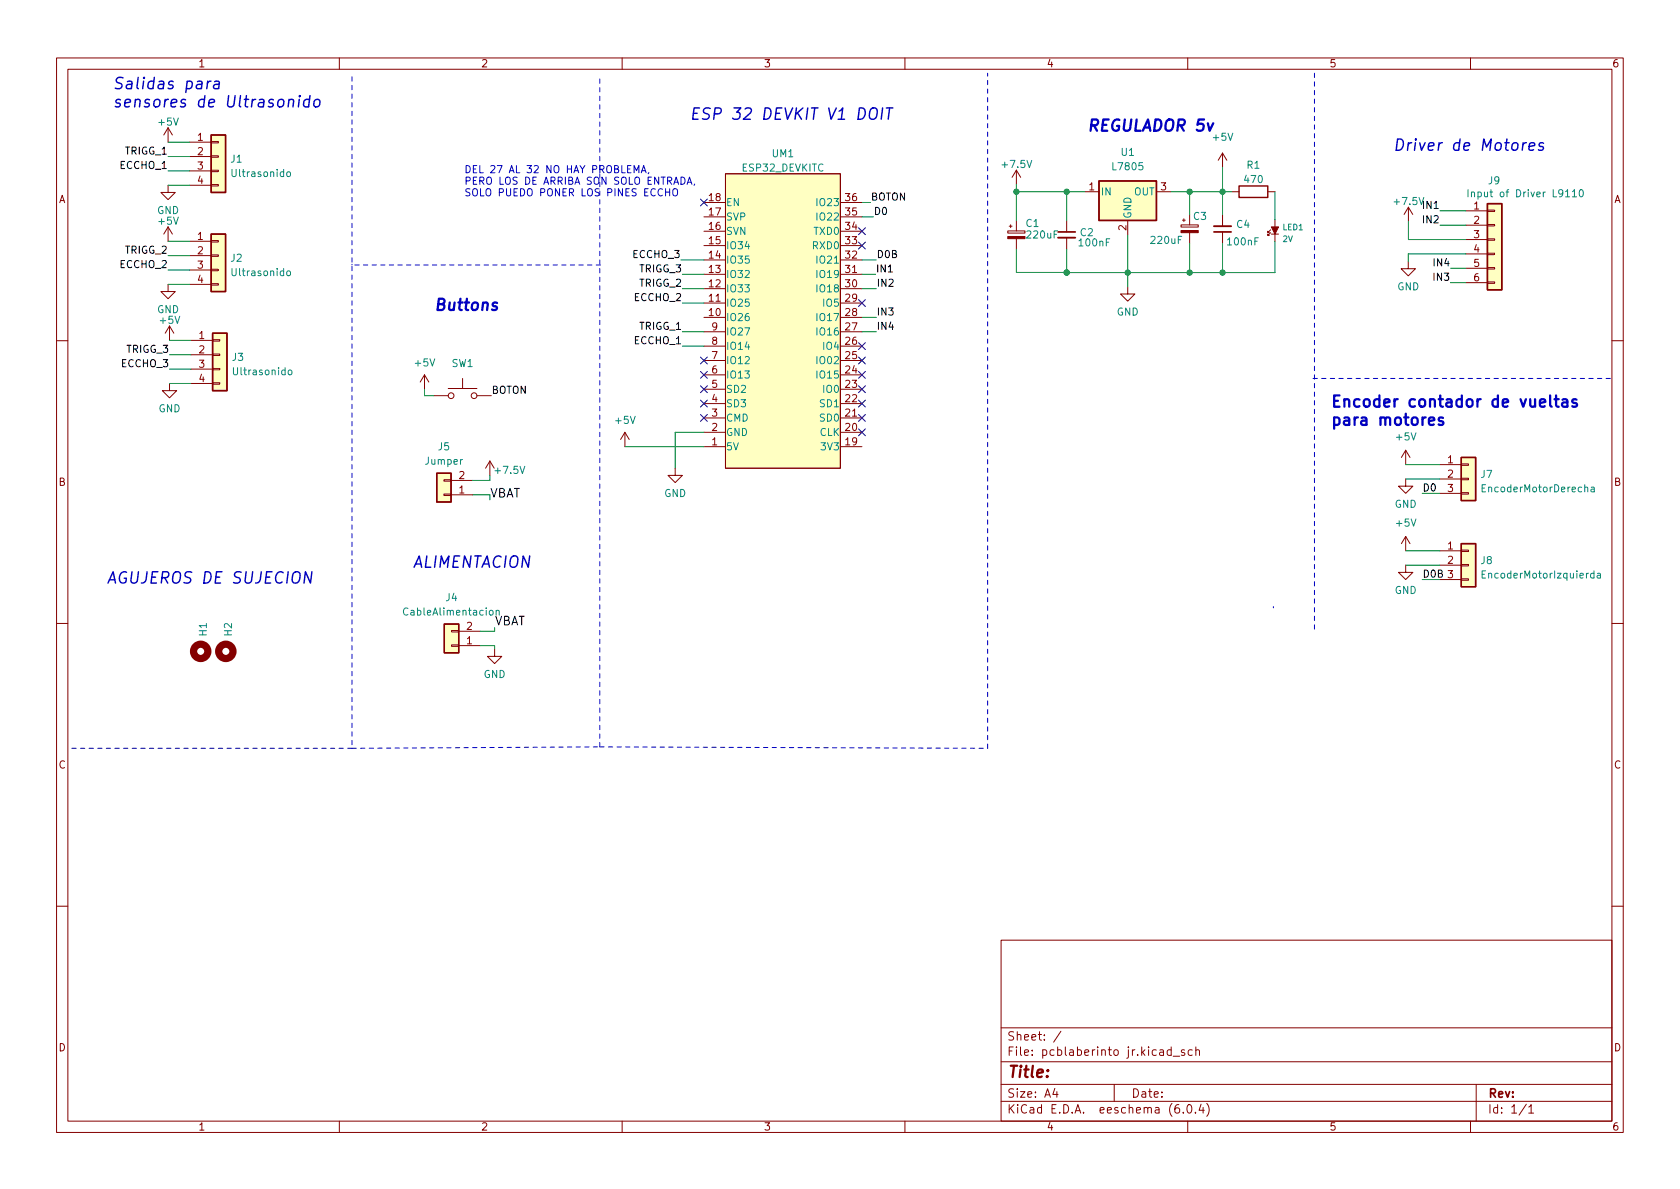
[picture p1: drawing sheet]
<svg xmlns="http://www.w3.org/2000/svg" width="297mm" height="210mm" viewBox="0 0 297 210" stroke-linecap="round" stroke-linejoin="round" font-family="sans-serif">
<g fill="none" stroke="#840000" stroke-width=".18">
<path d="M10 10.2h277v190.1h-277zM12 12.2h273v186.1h-273zM60 10.2v2M110 10.2v2M160 10.2v2M210 10.2v2M260 10.2v2M29.7 32.8v1.2h1.3l-1.3 1.3-1.3-1.3h1.3M29.7 22.6v2.5M29.7 22.6l-.7 1.3M29.7 22.6l.8 1.3M33.5 25.1h3.8"/>
<path d="M33.5 27.7h3.8M33.5 30.2h3.8M33.5 32.8h3.8M37.3 32.6h1.3v.3h-1.3zM37.3 30.1h1.3v.2h-1.3zM37.3 27.6h1.3v.2h-1.3zM37.3 25h1.3v.3h-1.3zM124.5 38.3h3.8M124.5 35.8h3.8M128.3 30.7h20.3v52.1h-20.3zM148.6 38.3h3.8M148.6 35.8h3.8"/>
<path d="M178.4 40h.5M178.7 39.7v.6M179.7 30.1l-.8 1.3M179.7 30.1v2.5M179.7 39v1.8M179.7 30.1l.8 1.3M188.6 39v2M191.8 33.9h2.5M199.4 39v2.5M204.5 33.9h2.5M208.8 39.8h3.1v.4h-3.1zM209.1 38.9h.5"/>
<path d="M209.3 38.7v.5M210.3 37.9v1.9M216.2 27.1v2.5M216.2 38v2M216.2 27.1l-.8 1.2M216.2 27.1l.7 1.2M217.8 33.9h1.3M224.2 33.9h1.2M225.4 38.9v1.2M249 36.6l-.7 1.3M249 36.6v2.6M249 36.6l.8 1.3"/>
<path d="M259.2 37.3h3.8M259.2 39.8h3.8M263 39.7h1.3v.2h-1.3zM263 37.2h1.3v.2h-1.3zM29.7 50.3v1.3h1.3l-1.3 1.2-1.3-1.2h1.3M29.7 40.1l-.7 1.3M29.7 40.1v2.6M29.7 40.1l.8 1.3M30 57.7l-.8 1.2M30 57.7v2.5M30 57.7l.7 1.2M33.5 42.7h3.8"/>
<path d="M33.5 45.2h3.8M33.5 47.7h3.8M33.5 50.3h3.8M37.3 50.2h1.3v.2h-1.3zM37.3 47.6h1.3v.3h-1.3zM37.3 45.1h1.3v.2h-1.3zM37.3 42.5h1.3v.3h-1.3zM124.5 56.1h3.8M124.5 53.6h3.8M124.5 51h3.8M124.5 48.5h3.8M124.5 46h3.8"/>
<path d="M124.5 43.4h3.8M124.5 40.9h3.8M124.5 58.7h3.8M148.6 56.1h3.8M148.6 53.6h3.8M148.6 51h3.8M148.6 48.5h3.8M148.6 46h3.8M148.6 43.4h3.8M148.6 40.9h3.8M148.6 58.7h3.8M178.2 40.8h3v.4h-3z"/>
<path d="M179.7 42.2v1.9M188.6 42v2.1M199.4 50.7v1.3h1.3l-1.3 1.3-1.3-1.3h1.3M210.3 41.1v1.9M216.2 41v2M224.7 40.6l-.5 .5M224.7 41.1l-.5 .6M224.8 41.4h1.3M225.4 41.4v1.3M249 46.2v1.3h1.3l-1.3 1.3-1.3-1.3h1.3M259.2 42.4h3.8M259.2 44.9h3.8"/>
<path d="M259.2 47.4h3.8M259.2 50h3.8M263 49.9h1.3v.2h-1.3zM263 47.3h1.3v.3h-1.3zM263 44.8h1.3v.2h-1.3zM263 42.2h1.3v.3h-1.3zM10 60.2h2M30 67.8v1.3h1.2l-1.2 1.3-1.3-1.3h1.3M33.8 60.2h3.8M33.8 62.7h3.8M33.8 65.3h3.8M33.8 67.8h3.8"/>
<path d="M37.6 67.7h1.3v.2h-1.3zM37.6 65.1h1.3v.3h-1.3zM37.6 62.6h1.3v.3h-1.3zM37.6 60.1h1.3v.2h-1.3zM75.1 66.3l-.8 1.3M75.1 66.3v2.5M75.1 66.3l.7 1.3M76.7 70h2.5M79.2 68.7h5.1M81.8 66.9v1.8M84.3 70h2.6M110.5 76.4l-.8 1.3"/>
<path d="M110.5 76.4v2.6M110.5 76.4l.8 1.3M124.5 79h3.8M124.5 76.4h3.8M124.5 73.9h3.8M124.5 71.4h3.8M124.5 68.8h3.8M124.5 66.3h3.8M124.5 63.7h3.8M124.5 61.2h3.8M148.6 79h3.8M148.6 76.4h3.8"/>
<path d="M148.6 73.9h3.8M148.6 71.4h3.8M148.6 68.8h3.8M148.6 66.3h3.8M148.6 63.7h3.8M148.6 61.2h3.8M248.5 79.6v2.6M248.5 79.6l-.7 1.3M248.5 79.6l.8 1.3M285 60.2h2M78.5 84.8h1.3v.3h-1.3zM78.5 87.4h1.3v.2h-1.3z"/>
<path d="M79.8 87.5h3.8M79.8 85h3.8M86.6 81.5l-.7 1.3M86.6 81.5v2.6M86.6 81.5l.8 1.3M119.4 82.8v1.3h1.2l-1.2 1.2-1.3-1.2h1.3M248.5 99.9v1.3h1.3l-1.3 1.3-1.2-1.3h1.2M248.5 84.7v1.3h1.3l-1.3 1.2-1.2-1.2h1.2M248.5 94.9l-.7 1.2M248.5 94.9v2.5M248.5 94.9l.8 1.2M254.6 82.2h3.8"/>
<path d="M254.6 84.7h3.8M254.6 87.2h3.8M254.6 97.4h3.8M254.6 99.9h3.8M258.4 87.1h1.2v.3h-1.2zM258.4 84.6h1.2v.2h-1.2zM258.4 82h1.2v.3h-1.2zM258.4 99.8h1.2v.3h-1.2zM258.4 97.3h1.2v.2h-1.2zM10 110.2h2M79.8 111.5h1.3v.3h-1.3zM79.8 114h1.3v.3h-1.3z"/>
<path d="M81.1 114.2h3.8M81.1 111.6h3.8M87.5 114.8v1.3h1.2l-1.2 1.2-1.3-1.2h1.3M254.6 102.5h3.8M258.4 102.4h1.2v.2h-1.2zM285 110.2h2M10 160.2h2M177 166.3h108v32h-108zM285 160.2h2M60 198.3v2M110 198.3v2M160 198.3v2"/>
<path d="M177 194.8h108M177 191.8h108M177 187.8h108M177 181.8h108M186.5 192.5l-.4 1h1M186.9 193v1M187.6 182.4l-1.3 1.9M197 191.8v3M207.1 185.7l-.5-.1-.2 .3v.4l.1 .3h.6M207.1 185.1v1.5M207.4 186.8h1.2M208.4 195.3a.59 .59 0 0 0-.7 .7v.5l.2 .3h.4l.2-.1 .1-.5-.2-.2-.4-.1-.3 .3"/>
<path d="M209.2 196.7v.1M209.4 185.7l-.3-.1-.2 .2v.3l.5 .1v.4h-.5M210 198.3v2M210.1 195.4l.1-.1a.81 .81 0 0 1 .6 .7 .81 .81 0 0 1-.3 .8h-.1a.81 .81 0 0 1-.6-.6 .81 .81 0 0 1 .3-.8zM210.8 185.7l-.4-.1-.3 .3v.4l.1 .3h.6M211.4 196.7v.1M211.4 185.8l.2-.2 .4 .1 .1 .9M211.4 185.1v1.5M212.4 195.3l-.4 1h.9M212.7 195.8v1M213.4 195.1a1.72 1.72 0 0 1 0 2.3M260 198.3v2"/>
<path d="M261 191.8v6.5M269.9 195.3l-1.3 1.9M270.3 195.8l.4-.5v1.5M270.3 196.8h.9"/>
<circle cx="79.8" cy="70" r=".51"/>
<circle cx="83.8" cy="70" r=".51"/>
</g>
<g fill="#ffffc2" stroke="#ffffc2" stroke-width=".18">
<path d="M194.3 32h10.2v7h-10.2z"/>
<path d="M128.3 30.7h20.3v52.1h-20.3z"/>
<path d="M37.3 23.9h2.6v10.1h-2.6z"/>
<path d="M263 36h2.5v15.3h-2.5z"/>
<path d="M77.2 83.7h2.6v5.1h-2.6z"/>
<path d="M78.6 110.4h2.5v5h-2.5z"/>
<path d="M37.6 58.9h2.5v10.2h-2.5z"/>
<path d="M37.3 41.4h2.6v10.2h-2.6z"/>
<path d="M258.4 80.9h2.5v7.6h-2.5z"/>
<path d="M258.4 96.1h2.5v7.7h-2.5z"/>
</g>
<path d="M37.3 23.9h2.6v10.1h-2.6zM194.3 32h10.2v7h-10.2zM219.1 32.9h5.1v2h-5.1zM263 36h2.5v15.3h-2.5zM37.3 41.4h2.6v10.2h-2.6zM37.6 58.9h2.5v10.2h-2.5zM77.2 83.7h2.6v5.1h-2.6zM258.4 80.9h2.5v7.6h-2.5zM258.4 96.1h2.5v7.7h-2.5zM78.6 110.4h2.5v5h-2.5z" fill="none" stroke="#840000" stroke-width=".25"/>
<g fill="none" stroke="#008484" stroke-width=".18">
<path d="M50.8 30.4h.3l.3 .2v.4l-.3 .2h-.3l-.1-.2zM259.6 33.5v1.3M260.2 34.1l.1-.1h.4v.8M260.2 34v.8M278 33.9l.4-.4v1.3M278 34.8h.7M279.3 33.7l.2-.2a.68 .68 0 0 1 .5 .7 .68 .68 0 0 1-.5 .6l-.2-.1-.1-.4zM50.8 48l.1-.1 .4 .1 .1 .5-.2 .2-.3 .1-.1-.2zM51 65.6l.2-.2 .4 .2v.4l-.1 .2-.3 .1-.2-.1zM281.3 86.2h.5l.1 .8M281.9 86.4l-.4 .1-.2 .2 .2 .3 .4-.1M86.6 108l.2-.1 .3 .1 .1 .5-.1 .2-.3 .1-.2-.1z"/>
<path d="M87.7 108l.2-.1 .3 .1 .1 .8M87.7 107.9v.9M262.1 101.6h.4M262.7 100.9h-.6v1.3h.6M281.8 101.4h-.3l-.3 .2 .1 .6h.5M281.8 100.9v1.3M282.4 101.4h.5l.1 .8M283 101.7h-.4l-.2 .2 .2 .3h.4"/>
</g>
<g fill="#840000" stroke="#840000" stroke-width=".18">
<path d="M208.8 40.8h3.1v.3h-3.1z"/>
<path d="M178.2 41.8h3v.4h-3z"/>
<path d="M224.8 40.1h1.3l-.7 1.3z"/>
<path d="M224.2 41.4l.2 .3h-.2z"/>
<path d="M224.2 40.9l.2 .2h-.2z"/>
</g>
<g fill="none" stroke="#840000" stroke-width="1.3">
<circle cx="35.5" cy="115.2" r="1.27"/>
<circle cx="39.9" cy="115.2" r="1.27"/>
</g>
<path d="M214.6 40h3.1M187.1 42h3" fill="none" stroke="#840000" stroke-width=".33"/>
<path d="M187.1 41h3M214.6 41h3.1" fill="none" stroke="#840000" stroke-width=".3"/>
<path d="M37.3 14.3l-.4 .1-.2 .3M38 14.4l.2-.1 .5 .1v1.3M38.8 14.8l-.7 .1a.4 .4 0 0 0-.3 .4 .4 .4 0 0 0 .2 .4l.7-.1M54.7 17.7a.66 .66 0 0 0-1 .3v.5l.1 .3 .2 .1 .6-.1M54.8 16.9l-.2 2M55.7 17.8a.52 .52 0 0 1 .5-.2 .52 .52 0 0 1 .4 .4l-.1 .5a.55 .55 0 0 1-.5 .4 .55 .55 0 0 1-.5-.4zM156.1 19.1l-.3 2M156.7 19.1h1.2M157.3 19.1l-.3 2M270.4 25.9l.9-.2v-.4l-.2-.1-.6 .1-.2 1 .3 .3 .6-.1M272.9 25.3a.49 .49 0 0 0-.8 .3l.1 .2 .5 .1 .2 .3-.1 .3-.2 .1-.6-.1" fill="none" stroke="#0000c2" stroke-width=".25"/>
<path d="M255.1 73.9l-.4-.1-.3 .3 .1 .3 .6 .2 .1 .2-.1 .2-.2 .1-.5-.1M274.1 69.9v1.7l.3 .3M274.8 70.6h.8M275.1 69.9v1.7l.1 .2 .4 .1M276.3 70.7l.2-.1 .5 .1 .1 1.2M277.1 71.1l-.6 .1a.39 .39 0 0 0-.3 .3 .39 .39 0 0 0 .3 .4l.6-.1M278.7 70.7l-.4-.1-.3 .3 .1 .3 .6 .2 .1 .1-.1 .3-.1 .1-.6-.1" fill="none" stroke="#0000c2" stroke-width=".4"/>
<path d="M112.1 30.5v-1.2l.4 .9 .5-.9v1.2M113.4 30.5l.4-1.2 .4 1.2M113.5 30.2h.6M114.7 30.5l-.1 .2M117.7 34h.7M118.4 33.4v1.2M119.1 33.4h.2a.43 .43 0 0 1 .5 .4v.4a.42 .42 0 0 1-.4 .5 .42 .42 0 0 1-.5-.5v-.4zM120.4 31.3a.64 .64 0 0 1 .7 .7 .64 .64 0 0 1-.7 .6zM121.5 32.6l.4-1.3 .4 1.3M121.6 32.2h.6M122.8 32.5l-.1 .3" fill="none" stroke="#0000c2" stroke-width=".18"/>
<path d="M62.2 13.6v118.7M106 14v118.1M232.4 12.9v99.1M62.2 46.9v-.2M106.2 46.9h-44M232.2 66.9h53.3M225.1 107.3v.2M12.7 132.3h49.5M62.2 132.3l43.8-.2M106 132.1l68.6 .2M174.6 132.3v-119.4" fill="none" stroke="#0000c2" stroke-width=".18" stroke-dasharray=".8 .8"/>
<g fill="none" stroke="#008400" stroke-width=".18">
<path d="M29.7 32.8h3.8M29.7 25.1h3.8M29.7 27.7h3.8M29.7 30.2h3.8M152.4 38.3h2M152.4 35.8h1.5M179.7 33.9h12.1M179.7 32.6v6.4M188.6 33.9v5.1M207 33.9h10.8M210.3 33.9v4M216.2 29.6v8.4"/>
<path d="M225.4 33.9v5M249 39.2v3.2h10.2M254.6 37.3h4.6M254.6 39.8h4.6M29.7 50.3h3.8M29.7 47.7h3.8M29.7 45.2h3.8M29.7 42.7h3.8M120.4 46h4.1M120.6 51h3.9M120.6 58.7h3.9M120.6 48.5h3.9"/>
<path d="M120.6 53.6h3.9M152.4 56.1h2.5M152.4 51h2.5M152.4 46h2.5M152.4 58.7h2.5M152.4 48.5h2.4M179.7 44.1v4.1h8.9M199.4 41.5v9.2M210.3 43v5.2M216.2 43v5.2M225.4 42.7v5.5h-36.8v-4.1M256.5 50h2.7"/>
<path d="M256.5 47.4h2.7M259.2 44.9h-10.2v1.3M30 65.3h3.8M30 67.8h3.8M30 62.7h3.8M30 60.2h3.8M75.1 68.8v1.2h1.6M110.5 79h14M120.6 61.2h3.9M124.5 76.4h-5.1v6.4M83.6 87.5h3M86.6 84.1v.9h-3"/>
<path d="M248.5 84.7h6.1M248.5 97.4h6.1M248.5 99.9h6.1M248.5 82.2h6.1M251.5 87.2h3.1M84.9 114.2h2.6v.6M87.5 111v.6h-2.6M251.5 102.5h3.1"/>
</g>
<g fill="none" stroke="#000084" stroke-width=".18">
<path d="M123.9 35.2l1.2 1.2M125.1 35.2l-1.2 1.2M151.8 53l1.2 1.2M151.8 40.3l1.2 1.2M151.8 42.8l1.2 1.2M153 42.8l-1.2 1.2M153 53l-1.2 1.2M153 40.3l-1.2 1.2M123.9 65.7l1.2 1.2M123.9 63.1l1.2 1.3M123.9 70.8l1.2 1.2M123.9 68.2l1.2 1.2"/>
<path d="M123.9 73.3l1.2 1.2M125.1 65.7l-1.2 1.2M125.1 63.1l-1.2 1.3M125.1 70.8l-1.2 1.2M125.1 68.2l-1.2 1.2M125.1 73.3l-1.2 1.2M151.8 60.6l1.2 1.2M151.8 75.8l1.2 1.3M151.8 70.8l1.2 1.2M151.8 65.7l1.2 1.2M151.8 63.1l1.2 1.3M151.8 68.2l1.2 1.2"/>
<path d="M151.8 73.3l1.2 1.2M153 60.6l-1.2 1.2M153 75.8l-1.2 1.3M153 70.8l-1.2 1.2M153 65.7l-1.2 1.2M153 63.1l-1.2 1.3M153 68.2l-1.2 1.2M153 73.3l-1.2 1.2"/>
</g>
<g fill="#008400" stroke="#008400" stroke-width=".18">
<circle cx="179.7" cy="33.9" r=".46"/>
<circle cx="188.6" cy="33.9" r=".46"/>
<circle cx="188.6" cy="48.2" r=".46"/>
<circle cx="199.4" cy="48.2" r=".46"/>
<circle cx="210.3" cy="48.2" r=".46"/>
<circle cx="216.2" cy="48.2" r=".46"/>
<circle cx="216.2" cy="33.9" r=".46"/>
<circle cx="210.3" cy="33.9" r=".46"/>
</g>
<g font-size="2.8" fill="#0000c2">
<text x="19.8" y="15.8">Salidas para</text>
<text x="19.8" y="19">sensores de Ultrasonido</text>
<text x="121.8" y="21.2">ESP 32 DEVKIT V1 DOIT</text>
<text x="192.1" y="23.2">REGULADOR 5v</text>
<text x="246.2" y="26.7">Driver de Motores</text>
<text x="76.6" y="54.9">Buttons</text>
<text x="235.2" y="72">Encoder contador de vueltas</text>
<text x="235.2" y="75.2">para motores</text>
<text x="72.8" y="100.4">ALIMENTACION</text>
<text x="18.7" y="103.2">AGUJEROS DE SUJECION</text>
</g>
<text font-size="2.8" fill="#840000" x="178" y="190.6">Title:</text>
<text font-size="2.1" fill="#008400" x="86.6" y="88">VBAT</text>
<text font-size="2.1" x="87.5" y="110.6">VBAT</text>
<g font-size="2.1" fill="#840000">
<text x="178" y="184">Sheet: /</text>
<text x="178" y="186.7">File: pcblaberinto jr.kicad_sch</text>
<text x="178" y="196.9">KiCad E.D.A. eeschema (6.0.4)</text>
<text x="178" y="194.1">Size: A4</text>
<text x="200" y="194.1">Date:</text>
<text x="263" y="194.1">Rev:</text>
<text x="263" y="196.9">Id: 1/1</text>
</g>
<g font-size="1.8" fill="#840000">
<text x="35" y="11.9">1</text>
<text x="85" y="11.9">2</text>
<text x="135" y="11.9">3</text>
<text x="185" y="11.9">4</text>
<text x="235" y="11.9">5</text>
<text x="285" y="11.9">6</text>
<text x="34.9" y="24.9">1</text>
<text x="34.9" y="27.4">2</text>
<text x="34.9" y="30">3</text>
<text x="10.3" y="35.9">A</text>
<text x="34.9" y="32.5">4</text>
<text x="125.4" y="35.6">18</text>
<text x="149.5" y="35.6">36</text>
<text x="192.5" y="33.6">1</text>
<text x="205.2" y="33.6">3</text>
<text x="285.3" y="35.9">A</text>
<text x="125.4" y="40.6">16</text>
<text x="125.4" y="38.1">17</text>
<text x="149.5" y="40.6">34</text>
<text x="149.5" y="38.1">35</text>
<text x="199.1" y="40.7" transform="rotate(-90 199.1 40.7)">2</text>
<text x="260.6" y="37">1</text>
<text x="260.6" y="39.6">2</text>
<text x="34.9" y="42.4">1</text>
<text x="34.9" y="45">2</text>
<text x="34.9" y="47.5">3</text>
<text x="125.4" y="45.7">14</text>
<text x="125.4" y="43.2">15</text>
<text x="149.5" y="45.7">32</text>
<text x="149.5" y="43.2">33</text>
<text x="260.6" y="42.1">3</text>
<text x="260.6" y="44.6">4</text>
<text x="260.6" y="47.2">5</text>
<text x="34.9" y="50">4</text>
<text x="125.4" y="53.3">11</text>
<text x="125.4" y="50.8">12</text>
<text x="125.4" y="48.3">13</text>
<text x="149.5" y="53.3">29</text>
<text x="149.5" y="50.8">30</text>
<text x="149.5" y="48.3">31</text>
<text x="260.6" y="49.7">6</text>
<text x="35.2" y="59.9">1</text>
<text x="125.4" y="55.9">10</text>
<text x="125.9" y="58.4">9</text>
<text x="149.5" y="58.4">27</text>
<text x="149.5" y="55.9">28</text>
<text x="35.2" y="62.5">2</text>
<text x="35.2" y="65">3</text>
<text x="125.9" y="63.5">7</text>
<text x="125.9" y="61">8</text>
<text x="149.5" y="63.5">25</text>
<text x="149.5" y="61">26</text>
<text x="35.2" y="67.6">4</text>
<text x="125.9" y="71.1">4</text>
<text x="125.9" y="68.6">5</text>
<text x="125.9" y="66">6</text>
<text x="149.5" y="71.1">22</text>
<text x="149.5" y="68.6">23</text>
<text x="149.5" y="66">24</text>
<text x="125.9" y="76.2">2</text>
<text x="125.9" y="73.7">3</text>
<text x="149.5" y="76.2">20</text>
<text x="149.5" y="73.7">21</text>
<text x="125.9" y="78.7">1</text>
<text x="149.5" y="78.7">19</text>
<text x="256" y="81.9">1</text>
<text x="10.3" y="85.9">B</text>
<text x="81.2" y="87.2">1</text>
<text x="81.2" y="84.7">2</text>
<text x="256" y="84.4">2</text>
<text x="256" y="87">3</text>
<text x="285.3" y="85.9">B</text>
<text x="256" y="97.1">1</text>
<text x="256" y="99.7">2</text>
<text x="82.5" y="113.9">1</text>
<text x="82.5" y="111.4">2</text>
<text x="10.3" y="135.9">C</text>
<text x="285.3" y="135.9">C</text>
<text x="10.3" y="185.9">D</text>
<text x="285.3" y="185.9">D</text>
<text x="35" y="199.9">1</text>
<text x="85" y="199.9">2</text>
<text x="135" y="199.9">3</text>
<text x="185" y="199.9">4</text>
<text x="235" y="199.9">5</text>
<text x="285" y="199.9">6</text>
</g>
<g font-size="1.8" fill="#008484">
<text x="28.1" y="22.2">+5V</text>
<text x="40.8" y="28.8">J1</text>
<text x="136.6" y="27.8">UM1</text>
<text x="177.4" y="29.7">+7.5V</text>
<text x="198.3" y="27.6">U1</text>
<text x="214.6" y="24.9">+5V</text>
<text x="220.5" y="29.8">R1</text>
<text x="41.2" y="31.3">Ultrasonido</text>
<text x="131.3" y="30.3">ESP32_DEVKITC</text>
<text x="194.6" y="34.5">IN</text>
<text x="196.9" y="30.1">L7805</text>
<text x="200.5" y="34.5">OUT</text>
<text x="220.1" y="32.4">470</text>
<text x="260.9" y="34.9">Input of Driver L9110</text>
<text x="263.2" y="32.6">J9</text>
<text x="27.8" y="37.8">GND</text>
<text x="28.1" y="39.7">+5V</text>
<text x="128.3" y="41.5">SVN</text>
<text x="128.3" y="39">SVP</text>
<text x="128.3" y="36.4">EN</text>
<text x="144" y="41.5">TXD0</text>
<text x="144.7" y="39">IO22</text>
<text x="144.7" y="36.4">IO23</text>
<text x="181.4" y="40.1">C1</text>
<text x="191" y="41.8">C2</text>
<text x="200" y="38.7" transform="rotate(-90 200 38.7)">GND</text>
<text x="211" y="38.9">C3</text>
<text x="218.7" y="40.3">C4</text>
<text x="246.7" y="36.2">+7.5V</text>
<text x="40.8" y="46.3">J2</text>
<text x="128.3" y="46.6">IO35</text>
<text x="128.3" y="44.1">IO34</text>
<text x="143.8" y="44.1">RXD0</text>
<text x="144.7" y="46.6">IO21</text>
<text x="181.7" y="42.2">220uF</text>
<text x="190.9" y="43.6">100nF</text>
<text x="203.6" y="43.1">220uF</text>
<text x="217.2" y="43.4">100nF</text>
<text x="41.2" y="48.8">Ultrasonido</text>
<text x="128.3" y="51.7">IO33</text>
<text x="128.3" y="49.1">IO32</text>
<text x="144.7" y="51.7">IO18</text>
<text x="144.7" y="49.1">IO19</text>
<text x="247" y="51.3">GND</text>
<text x="27.8" y="55.4">GND</text>
<text x="28.4" y="57.3">+5V</text>
<text x="128.3" y="56.8">IO26</text>
<text x="128.3" y="54.2">IO25</text>
<text x="128.3" y="59.3">IO27</text>
<text x="144.7" y="59.3">IO16</text>
<text x="144.7" y="56.8">IO17</text>
<text x="145.7" y="54.2">IO5</text>
<text x="197.4" y="55.8">GND</text>
<text x="41.1" y="63.8">J3</text>
<text x="73.5" y="64.8">+5V</text>
<text x="79.9" y="64.9">SW1</text>
<text x="128.3" y="64.4">IO12</text>
<text x="128.3" y="61.8">IO14</text>
<text x="144.7" y="64.4">IO02</text>
<text x="145.7" y="61.8">IO4</text>
<text x="41.5" y="66.3">Ultrasonido</text>
<text x="128.3" y="69.5">SD2</text>
<text x="128.3" y="66.9">IO13</text>
<text x="144.7" y="66.9">IO15</text>
<text x="145.7" y="69.5">IO0</text>
<text x="28" y="72.9">GND</text>
<text x="108.9" y="74.9">+5V</text>
<text x="128.3" y="77.1">GND</text>
<text x="128.3" y="74.5">CMD</text>
<text x="128.3" y="72">SD3</text>
<text x="144.9" y="77.1">CLK</text>
<text x="145.1" y="74.5">SD0</text>
<text x="145.1" y="72">SD1</text>
<text x="246.9" y="77.9">+5V</text>
<text x="75.3" y="82.2">Jumper</text>
<text x="77.5" y="79.6">J5</text>
<text x="87.7" y="83.8">+7.5V</text>
<text x="128.3" y="79.6">5V</text>
<text x="145.4" y="79.6">3V3</text>
<text x="117.4" y="87.9">GND</text>
<text x="246.6" y="89.8">GND</text>
<text x="261.9" y="84.5">J7</text>
<text x="262.5" y="87">EncoderMotorDerecha</text>
<text x="246.9" y="93.1">+5V</text>
<text x="261.9" y="99.7">J8</text>
<text x="78.8" y="106.3">J4</text>
<text x="246.6" y="105">GND</text>
<text x="262.6" y="102.3">EncoderMotorIzquierda</text>
<text x="36.6" y="112.4" transform="rotate(-90 36.6 112.4)">H1</text>
<text x="41" y="112.4" transform="rotate(-90 41 112.4)">H2</text>
<text x="71.9" y="108.8">CableAlimentacion</text>
<text x="85.5" y="119.9">GND</text>
</g>
<g font-size="1.8">
<text x="21.4" y="29.9">ECCHO_1</text>
<text x="22.1" y="27.3">TRIGG_1</text>
<text x="153.9" y="35.5">BOTON</text>
<text x="154.4" y="38">D0</text>
<text x="251.9" y="36.9">IN1</text>
<text x="251.9" y="39.5">IN2</text>
<text x="21.4" y="47.4">ECCHO_2</text>
<text x="22.1" y="44.9">TRIGG_2</text>
<text x="112" y="45.6">ECCHO_3</text>
<text x="154.9" y="45.6">D0B</text>
<text x="253.7" y="47.1">IN4</text>
<text x="112.3" y="53.2">ECCHO_2</text>
<text x="113.1" y="48.2">TRIGG_3</text>
<text x="113.1" y="50.7">TRIGG_2</text>
<text x="154.8" y="48.2">IN1</text>
<text x="154.9" y="50.7">IN2</text>
<text x="253.7" y="49.6">IN3</text>
<text x="113.1" y="58.3">TRIGG_1</text>
<text x="154.9" y="58.3">IN4</text>
<text x="154.9" y="55.8">IN3</text>
<text x="21.6" y="64.9">ECCHO_3</text>
<text x="22.4" y="62.4">TRIGG_3</text>
<text x="112.3" y="60.9">ECCHO_1</text>
<text x="86.9" y="69.6">BOTON</text>
<text x="251.5" y="86.9">D0</text>
<text x="251.5" y="102.1">D0B 3</text>
</g>
<g font-size="1.8" fill="#0000c2">
<text x="82" y="30.6">DEL 27 AL 32 NO HAY PROBLEMA,</text>
<text x="82" y="32.7">PERO LOS DE ARRIBA SON SOLO ENTRADA,</text>
<text x="82" y="34.7">SOLO PUEDO PONER LOS PINES ECCHO</text>
</g>
<g font-size="1.4" fill="#008484">
<text x="226.8" y="40.7">LED1</text>
<text x="226.8" y="42.8">2V</text>
</g>
</svg>
